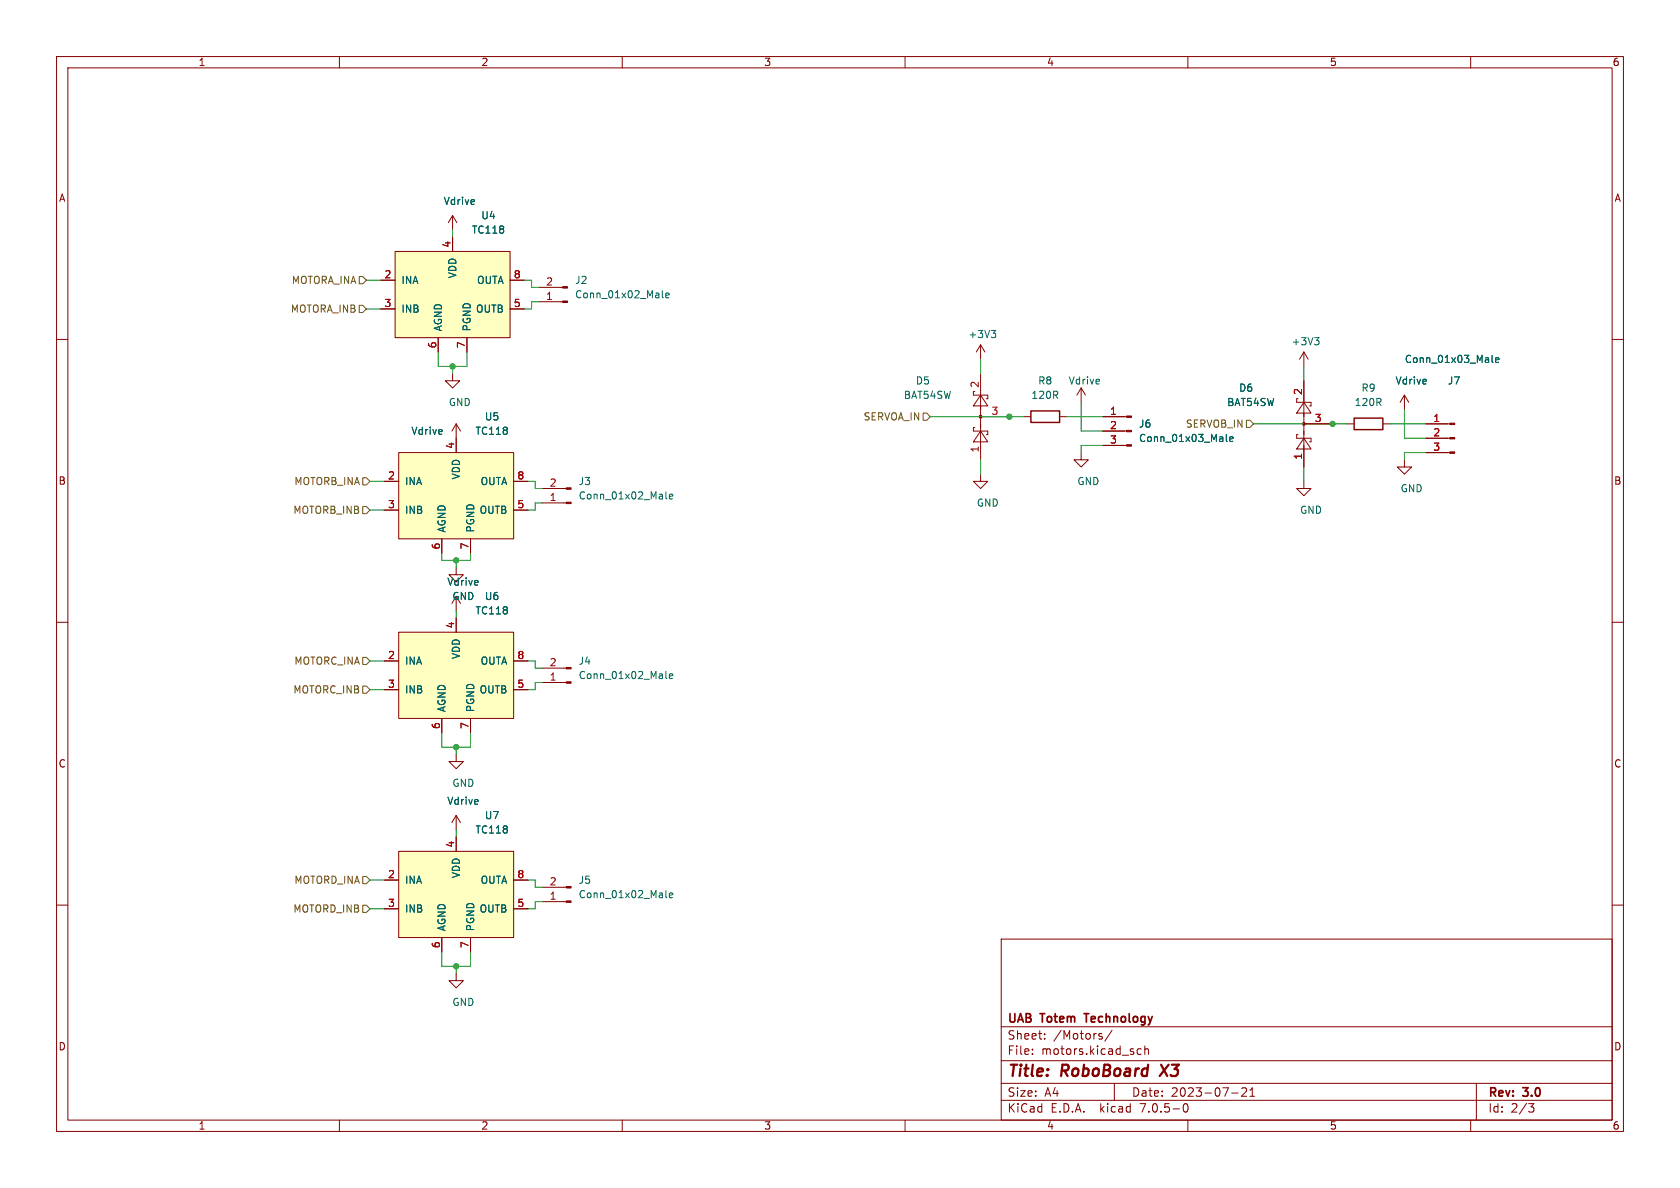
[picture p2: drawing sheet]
<svg xmlns="http://www.w3.org/2000/svg" width="297mm" height="210mm" viewBox="0 0 297 210" stroke-linecap="round" stroke-linejoin="round" font-family="sans-serif">
<g fill="none" stroke="#840000" stroke-width=".18">
<path d="M10 10h277v190h-277zM12 12h273v186h-273zM60 10v2M110 10v2M160 10v2M210 10v2M260 10v2M80 38.1v2.5M80 38.1l-.8 1.3M80 38.1l.8 1.3M10 60h2M67.3 49.5h2.5"/>
<path d="M67.3 54.6h2.5M69.8 44.5h20.4v15.2h-20.4zM77.5 59.7v2.5M80 41.9v2.6M82.5 59.7v2.5M90.2 49.5h2.5M90.2 54.6h2.5M95.2 50.8h4.3M95.2 53.3h4.3M285 60h2M80 66v1.3h1.3l-1.3 1.3-1.3-1.3h1.3M80.6 74.9l-.7 1.3"/>
<path d="M80.6 74.9v5.1M80.6 74.9l.8 1.3M172.3 75.6h-.2v.6h2.5v.6h-.2M172.3 69.2h-.2v.7h2.5v.6h-.2M173.4 76.2l1.2 1.9h-2.5zM173.4 69.9l1.2 1.9h-2.5zM173.4 61v2.5M173.4 66v15.3M173.4 73.7h5M173.4 61l-.8 1.2M173.4 61l.7 1.2M181 73.7h1.2"/>
<path d="M187.3 73.7h1.3M191.1 68.6l-.7 1.3M191.1 68.6v2.5M191.1 68.6l.8 1.3M194.9 76.2h4.3M194.9 73.7h4.3M194.9 78.7h4.3M229.5 76.8h-.3v.7h2.6v.6h-.3M229.5 70.5h-.3v.6h2.6v.7h-.3M230.5 77.5l1.3 1.9h-2.6zM230.5 71.1l1.3 1.9h-2.6zM230.5 74.9h5.1"/>
<path d="M230.5 62.2l-.8 1.3M230.5 62.2v2.6M230.5 67.3v15.3M230.5 62.2l.8 1.3M238.1 74.9h1.3M244.5 74.9h1.2M248.3 69.9l-.8 1.2M248.3 69.9v2.5M248.3 69.9l.7 1.2M252.1 77.5h4.2M252.1 74.9h4.2M67.9 85.1h2.6"/>
<path d="M67.9 90.2h2.6M70.5 80h20.3v15.3h-20.3zM78.1 95.3v2.5M83.2 95.3v2.5M90.8 85.1h2.5M90.8 90.2h2.5M95.9 86.4h4.2M95.9 88.9h4.2M173.4 83.8v1.3h1.2l-1.2 1.3-1.3-1.3h1.3M191.1 80v1.3h1.3l-1.3 1.3-1.2-1.3h1.2M230.5 85.1v1.3h1.3l-1.3 1.2-1.3-1.2h1.3M248.3 81.3v1.3h1.3l-1.3 1.2-1.3-1.2h1.3"/>
<path d="M252.1 80h4.2M10 110h2M67.9 116.8h2.6M70.5 111.8h20.3v15.2h-20.3zM80.6 100.3v1.3h1.3l-1.3 1.3-1.2-1.3h1.2M80.6 105.4v2.6M80.6 109.2v2.6M90.8 116.8h2.5M95.9 118.1h4.2M285 110h2M67.9 121.9h2.6M78.1 127v2.5"/>
<path d="M80.6 133.4v1.2h1.3l-1.3 1.3-1.2-1.3h1.2M83.2 127v2.5M90.8 121.9h2.5M95.9 120.7h4.2M10 160h2M67.9 155.6h2.6M70.5 150.5h20.3v15.2h-20.3zM80.6 144.1v2.6M80.6 148v2.5M80.6 144.1l-.7 1.3M80.6 144.1l.8 1.3M90.8 155.6h2.5"/>
<path d="M95.9 156.8h4.2M95.9 159.4h4.2M285 160h2M67.9 160.7h2.6M78.1 165.7v2.6M80.6 172.1v1.3h1.3l-1.3 1.2-1.2-1.2h1.2M83.2 165.7v2.6M90.8 160.7h2.5M177 166h108v32h-108zM60 198v2M110 198v2M160 198v2"/>
<path d="M177 194.5h108M177 191.5h108M177 187.5h108M177 181.5h108M182.5 186.3v.1M182.5 185.5v.1M184.7 183.6v.1M184.7 182.8v.1M194.5 183.2l.3 .1 .1 .2-.2 .2h-.3M194.5 182.7l.3 .1M196.6 182.1l-1.3 2M197 191.5v3"/>
<path d="M201.7 185.5l-.4-.1-.3 .3v.4l.2 .2h.5M202.4 185.5l.2-.1 .4 .1v.9M202.4 184.9v1.5M209.3 195.2l.2-.1a.81 .81 0 0 1 .6 .6 .81 .81 0 0 1-.3 .8l-.1 .1a.81 .81 0 0 1-.4-1.4zM210 198v2M217.7 193.2h1.2M219.5 192.4l.6-.1 .2 .1 .1 .3-.9 1.1h.9M221 193.8h.8M221 192.7l.4-.4v1.5M260 198v2M261 191.5v6.5M270.2 195.1h1l-.5 .6 .4 .1 .1 .5-.3 .3h-.4"/>
</g>
<g fill="#ffffc2" stroke="#ffffc2" stroke-width=".18">
<path d="M70.5 80h20.3v15.3h-20.3z"/>
<path d="M70.5 150.5h20.3v15.2h-20.3z"/>
<path d="M69.8 44.5h20.4v15.2h-20.4z"/>
<path d="M70.5 111.8h20.3v15.2h-20.3z"/>
</g>
<g fill="#840000" stroke="#840000" stroke-width=".18">
<path d="M256.3 79.9h.9v.2h-.9z"/>
<path d="M256.3 77.3h.9v.3h-.9z"/>
<path d="M256.3 74.8h.9v.3h-.9z"/>
<path d="M199.2 78.6h.8v.3h-.8z"/>
<path d="M199.2 76.1h.8v.2h-.8z"/>
<path d="M199.2 73.5h.8v.3h-.8z"/>
<path d="M100.1 156.7h.9v.3h-.9z"/>
<path d="M100.1 159.3h.9v.2h-.9z"/>
<path d="M99.5 50.7h.8v.2h-.8z"/>
<path d="M99.5 53.2h.8v.3h-.8z"/>
<path d="M100.1 86.2h.9v.3h-.9z"/>
<path d="M100.1 88.8h.9v.2h-.9z"/>
<path d="M100.1 118h.9v.2h-.9z"/>
<path d="M100.1 120.5h.9v.3h-.9z"/>
<circle cx="173.4" cy="73.7" r=".25"/>
<circle cx="230.5" cy="74.9" r=".25"/>
</g>
<g fill="none" stroke="#006464" stroke-width=".18">
<path d="M117.1 51.4v1.1l.2 .1M117.7 52.2l.6-.1-.1-.2-.3-.1-.2 .2 .1 .6h.4M175.2 58.4h.8l-.4 .5M175.8 58.9l.2 .2v.3l-.2 .3M232.4 59.7h.8l-.4 .5M216.8 76.8v1.1l.2 .1M217.4 77.6l.6-.1-.1-.2-.3-.1-.2 .2 .1 .6h.4M232.9 60.2l.3 .2v.3l-.3 .3M263.8 62.8v1.1l.2 .2M264.4 63.7l.6-.2-.1-.2-.3-.1-.2 .2v.6h.5M117.7 86.9v1.1l.2 .2M118.3 87.8l.6-.1v-.3h-.4l-.2 .1 .1 .6h.5"/>
<path d="M117.7 118.7v1.1l.2 .2M118.3 119.5l.6-.1v-.2l-.4-.1-.2 .2 .1 .6h.5M117.7 157.4v1.1l.2 .2M118.3 158.3l.6-.1v-.3l-.4-.1-.2 .2 .1 .6h.5"/>
</g>
<path d="M182.2 72.6h5.1v2.1h-5.1zM239.4 73.9h5.1v2h-5.1z" fill="none" stroke="#840000" stroke-width=".25"/>
<path d="M63.5 48.9h.6l.7 .6-.7 .7h-.6zM63.5 54h.6l.7 .6-.7 .6h-.6zM163.2 73h.6l.7 .7-.7 .6h-.6zM220.3 74.3h.7l.6 .6-.6 .7h-.7zM64.1 84.5h.7l.6 .6-.6 .6h-.7zM64.1 89.5h.7l.6 .7-.6 .6h-.7zM64.1 116.2h.7l.6 .6-.6 .7h-.7zM64.1 121.3h.7l.6 .6-.6 .7h-.7zM64.1 154.9h.7l.6 .7-.6 .6h-.7zM64.1 160h.7l.6 .7-.6 .6h-.7z" fill="none" stroke="#725600" stroke-width=".18"/>
<g fill="none" stroke="#009600" stroke-width=".18">
<path d="M64.8 54.6h2.5M64.8 49.5h2.5M80 40.6v1.3M92.7 49.5h1.3v1.3h1.2M95.2 53.3h-1.2v1.3h-1.3M77.5 62.2v2.6h5v-2.6M80 64.8v1.2M164.5 73.7h16.5M173.4 63.5v2.5M188.6 73.7h6.3M191.1 71.1v5.1h3.8M194.9 78.7h-3.8v1.3"/>
<path d="M221.6 74.9h16.5M230.5 64.8v2.5M245.7 74.9h6.4M248.3 72.4v5.1h3.8M65.4 85.1h2.5M65.4 90.2h2.5M78.1 97.8v1.3h5.1v-1.3M80.6 99.1v1.2M93.3 85.1h1.3v1.3h1.3M95.9 88.9h-1.3v1.3h-1.3M173.4 81.3v2.5M230.5 82.6v2.5"/>
<path d="M252.1 80h-3.8v1.3M65.4 116.8h2.5M80.6 108v1.2M93.3 116.8h1.3v1.3h1.3M65.4 121.9h2.5M78.1 129.5v2.6h5.1v-2.6M80.6 132.1v1.3M95.9 120.7h-1.3v1.2h-1.3M65.4 155.6h2.5M80.6 146.7v1.3M93.3 155.6h1.3v1.2h1.3M95.9 159.4h-1.3v1.3h-1.3"/>
<path d="M65.4 160.7h2.5M78.1 168.3v2.5h5.1v-2.5M80.6 170.8v1.3"/>
</g>
<g fill="#009600" stroke="#009600" stroke-width=".18">
<circle cx="178.4" cy="73.7" r=".46"/>
<circle cx="235.6" cy="74.9" r=".46"/>
<circle cx="80.6" cy="170.8" r=".46"/>
<circle cx="80.6" cy="132.1" r=".46"/>
<circle cx="80.6" cy="99.1" r=".46"/>
<circle cx="80" cy="64.8" r=".46"/>
</g>
<g font-size="2.8" fill="#840000">
<text x="178" y="190.8">Title:</text>
<text x="187.5" y="190.8">RoboBoard</text>
<text x="205.7" y="190.8">X3</text>
</g>
<g font-size="2.1" fill="#840000">
<text x="178" y="183.9">Sheet:</text>
<text x="178" y="181.1">UAB Totem</text>
<text x="186.2" y="183.9">/Motors/</text>
<text x="192.2" y="181.1">Technology</text>
<text x="178" y="186.6">File:</text>
<text x="184" y="186.6">motors.kicad_sch</text>
<text x="178" y="196.8">KiCad</text>
<text x="178" y="194">Size:</text>
<text x="184.6" y="194">A4</text>
<text x="185.7" y="196.8">E.D.A.</text>
<text x="194.4" y="196.8">kicad</text>
<text x="200" y="194">Date:</text>
<text x="201.5" y="196.8">7.0.5-0</text>
<text x="206.9" y="194">2023-07-21</text>
<text x="263" y="194.2">Rev:</text>
<text x="263" y="196.8">Id:</text>
<text x="267" y="196.8">2/3</text>
<text x="269.2" y="194.2">3.0</text>
</g>
<g font-size="1.8" fill="#840000">
<text x="35" y="11.8">1</text>
<text x="85" y="11.8">2</text>
<text x="135" y="11.8">3</text>
<text x="185" y="11.8">4</text>
<text x="235" y="11.8">5</text>
<text x="285" y="11.8">6</text>
<text x="10.4" y="35.8">A</text>
<text x="285.4" y="35.8">A</text>
<text x="10.3" y="85.8">B</text>
<text x="285.3" y="85.8">B</text>
<text x="10.3" y="135.8">C</text>
<text x="285.3" y="135.8">C</text>
<text x="10.3" y="185.8">D</text>
<text x="285.3" y="185.8">D</text>
<text x="35" y="199.8">1</text>
<text x="85" y="199.8">2</text>
<text x="135" y="199.8">3</text>
<text x="185" y="199.8">4</text>
<text x="235" y="199.8">5</text>
<text x="285" y="199.8">6</text>
</g>
<g font-size="1.8" fill="#006464">
<text x="78.4" y="36.4">Vdrive</text>
<text x="83.4" y="41.5">TC118</text>
<text x="85" y="38.9">U4</text>
<text x="70.9" y="50.4">INA</text>
<text x="80.8" y="49.2" transform="rotate(-90 80.8 49.2)">VDD</text>
<text x="84.3" y="50.4">OUTA</text>
<text x="101.6" y="50.4">J2</text>
<text x="101.6" y="52.9">Conn_01x02_Male</text>
<text x="70.9" y="55.4">INB</text>
<text x="78.3" y="58.7" transform="rotate(-90 78.3 58.7)">AGND</text>
<text x="83.4" y="58.7" transform="rotate(-90 83.4 58.7)">PGND</text>
<text x="84.1" y="55.4">OUTB</text>
<text x="171.1" y="59.9">+3V3</text>
<text x="228.3" y="61.2">+3V3</text>
<text x="248.3" y="64.3">Conn_01x03_Male</text>
<text x="79.3" y="71.9">GND</text>
<text x="159.7" y="70.7">BAT54SW</text>
<text x="161.9" y="68.1">D5</text>
<text x="182.3" y="70.7">120R</text>
<text x="183.5" y="68.1">R8</text>
<text x="188.9" y="68.1">Vdrive</text>
<text x="216.9" y="71.9">BAT54SW</text>
<text x="219" y="69.4">D6</text>
<text x="239.4" y="71.9">120R</text>
<text x="240.6" y="69.4">R9</text>
<text x="246.6" y="68.1">Vdrive</text>
<text x="255.9" y="68.1">J7</text>
<text x="72.7" y="77">Vdrive</text>
<text x="84" y="77">TC118</text>
<text x="85.7" y="74.5">U5</text>
<text x="201.3" y="75.8">J6</text>
<text x="201.3" y="78.3">Conn_01x03_Male</text>
<text x="71.5" y="85.9">INA</text>
<text x="81.5" y="84.8" transform="rotate(-90 81.5 84.8)">VDD</text>
<text x="84.9" y="85.9">OUTA</text>
<text x="102.2" y="85.9">J3</text>
<text x="102.2" y="88.5">Conn_01x02_Male</text>
<text x="172.6" y="89.7">GND</text>
<text x="190.4" y="85.9">GND</text>
<text x="247.6" y="87.2">GND</text>
<text x="71.5" y="91">INB</text>
<text x="78.9" y="94.2" transform="rotate(-90 78.9 94.2)">AGND</text>
<text x="84" y="94.2" transform="rotate(-90 84 94.2)">PGND</text>
<text x="84.8" y="91">OUTB</text>
<text x="229.8" y="91">GND</text>
<text x="79" y="103.7">Vdrive</text>
<text x="79.9" y="106.2">GND</text>
<text x="85.7" y="106.2">U6</text>
<text x="84" y="108.8">TC118</text>
<text x="71.5" y="117.7">INA</text>
<text x="81.5" y="116.5" transform="rotate(-90 81.5 116.5)">VDD</text>
<text x="84.9" y="117.7">OUTA</text>
<text x="102.2" y="117.7">J4</text>
<text x="71.5" y="122.7">INB</text>
<text x="78.9" y="126" transform="rotate(-90 78.9 126)">AGND</text>
<text x="84" y="126" transform="rotate(-90 84 126)">PGND</text>
<text x="84.8" y="122.7">OUTB</text>
<text x="102.2" y="120.2">Conn_01x02_Male</text>
<text x="79" y="142.4">Vdrive</text>
<text x="79.9" y="139.3">GND</text>
<text x="84" y="147.5">TC118</text>
<text x="85.7" y="145">U7</text>
<text x="81.5" y="155.3" transform="rotate(-90 81.5 155.3)">VDD</text>
<text x="71.5" y="156.4">INA</text>
<text x="71.5" y="161.5">INB</text>
<text x="84.8" y="161.5">OUTB</text>
<text x="84.9" y="156.4">OUTA</text>
<text x="102.2" y="156.4">J5</text>
<text x="102.2" y="158.9">Conn_01x02_Male</text>
<text x="78.9" y="164.7" transform="rotate(-90 78.9 164.7)">AGND</text>
<text x="84" y="164.7" transform="rotate(-90 84 164.7)">PGND</text>
<text x="79.9" y="178">GND</text>
</g>
<g font-size="1.8" fill="#a90000">
<text x="79.8" y="43.8" transform="rotate(-90 79.8 43.8)">4</text>
<text x="67.9" y="49.3">2</text>
<text x="90.8" y="49.3">8</text>
<text x="96.5" y="53.1">1</text>
<text x="96.5" y="50.5">2</text>
<text x="67.9" y="54.4">3</text>
<text x="90.8" y="54.4">5</text>
<text x="77.2" y="61.6" transform="rotate(-90 77.2 61.6)">6</text>
<text x="82.3" y="61.6" transform="rotate(-90 82.3 61.6)">7</text>
<text x="173.1" y="68.6" transform="rotate(-90 173.1 68.6)">2</text>
<text x="230.3" y="69.9" transform="rotate(-90 230.3 69.9)">2</text>
<text x="175.2" y="73.4">3</text>
<text x="196.2" y="73.4">1</text>
<text x="196.2" y="75.9">2</text>
<text x="232.4" y="74.7">3</text>
<text x="253.3" y="74.7">1</text>
<text x="253.3" y="77.2">2</text>
<text x="80.4" y="79.4" transform="rotate(-90 80.4 79.4)">4</text>
<text x="173.1" y="80" transform="rotate(-90 173.1 80)">1</text>
<text x="196.2" y="78.5">3</text>
<text x="230.3" y="81.3" transform="rotate(-90 230.3 81.3)">1</text>
<text x="253.3" y="79.8">3</text>
<text x="68.5" y="84.8">2</text>
<text x="68.5" y="89.9">3</text>
<text x="91.4" y="89.9">5</text>
<text x="91.4" y="84.8">8</text>
<text x="97.1" y="88.6">1</text>
<text x="97.1" y="86.1">2</text>
<text x="77.9" y="97.2" transform="rotate(-90 77.9 97.2)">6</text>
<text x="82.9" y="97.2" transform="rotate(-90 82.9 97.2)">7</text>
<text x="80.4" y="111.2" transform="rotate(-90 80.4 111.2)">4</text>
<text x="68.5" y="116.6">2</text>
<text x="91.4" y="116.6">8</text>
<text x="97.1" y="117.9">2</text>
<text x="68.5" y="121.7">3</text>
<text x="91.4" y="121.7">5</text>
<text x="97.1" y="120.4">1</text>
<text x="77.9" y="128.9" transform="rotate(-90 77.9 128.9)">6</text>
<text x="82.9" y="128.9" transform="rotate(-90 82.9 128.9)">7</text>
<text x="80.4" y="149.9" transform="rotate(-90 80.4 149.9)">4</text>
<text x="68.5" y="155.3">2</text>
<text x="91.4" y="155.3">8</text>
<text x="68.5" y="160.4">3</text>
<text x="91.4" y="160.4">5</text>
<text x="97.1" y="159.1">1</text>
<text x="97.1" y="156.6">2</text>
<text x="77.9" y="167.7" transform="rotate(-90 77.9 167.7)">6</text>
<text x="82.9" y="167.7" transform="rotate(-90 82.9 167.7)">7</text>
</g>
<g font-size="1.8" fill="#725600">
<text x="51.6" y="50.4">MOTORA_INA</text>
<text x="51.4" y="55.4">MOTORA_INB</text>
<text x="152.6" y="74.5">SERVOA_IN</text>
<text x="209.6" y="75.8">SERVOB_IN</text>
<text x="52" y="85.9">MOTORB_INA</text>
<text x="51.8" y="91">MOTORB_INB</text>
<text x="52" y="117.7">MOTORC_INA</text>
<text x="51.8" y="122.7">MOTORC_INB</text>
<text x="51.8" y="161.5">MOTORD_INB</text>
<text x="52" y="156.4">MOTORD_INA</text>
</g>
</svg>
